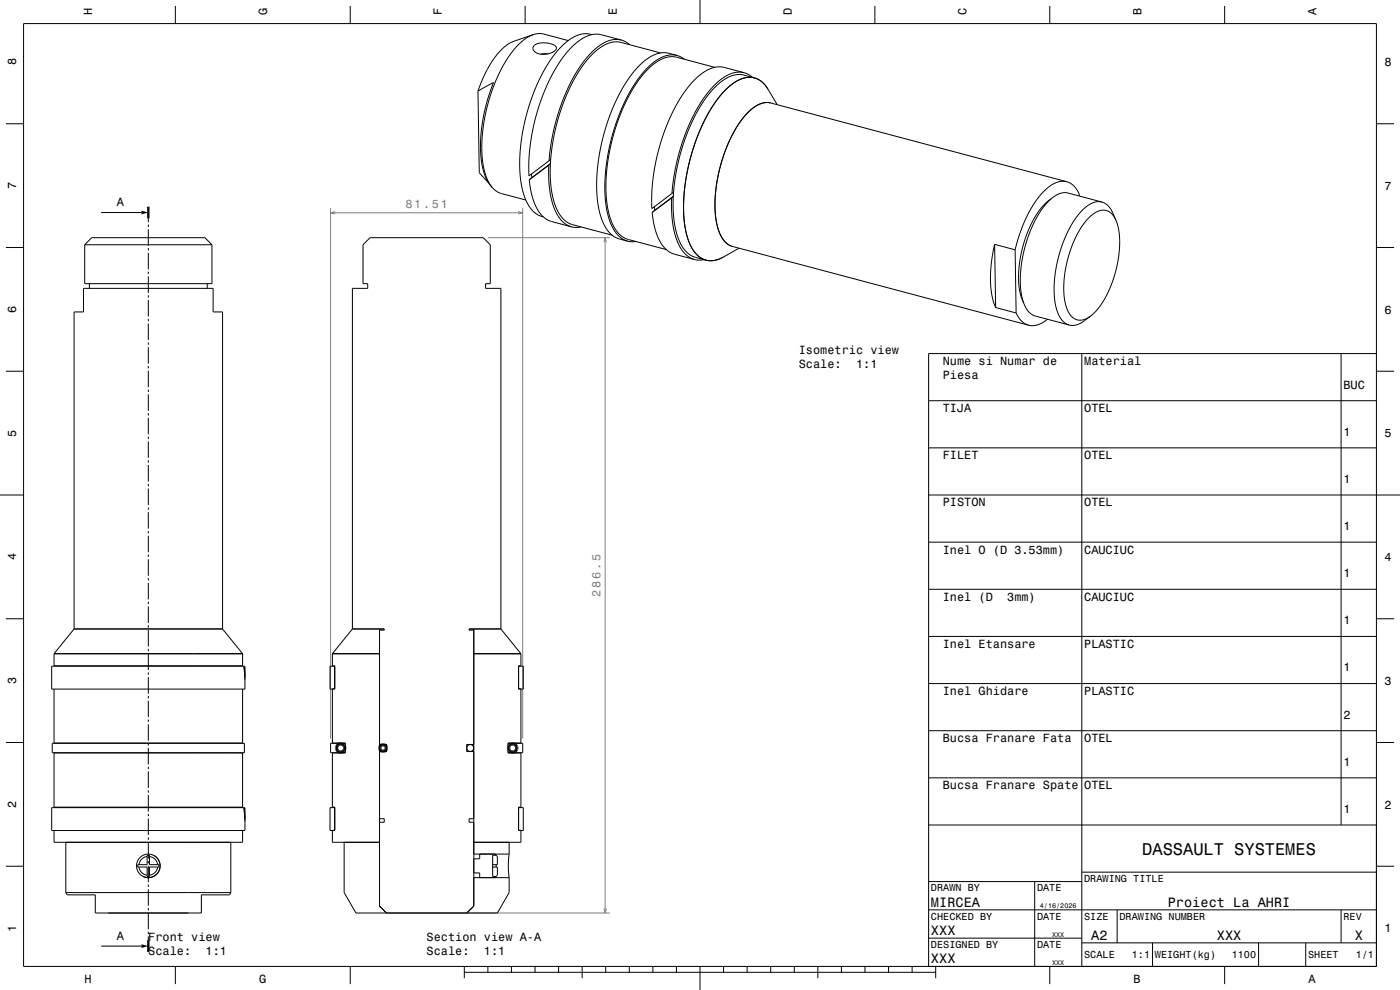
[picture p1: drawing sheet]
<svg xmlns="http://www.w3.org/2000/svg" width="594mm" height="420mm" viewBox="0 0 594 420" stroke-linecap="round" stroke-linejoin="round" font-family="sans-serif">
<g fill="none" stroke="#000" stroke-width="1.4" stroke-linecap="butt">
<path d="M142.8 317.4v.1M142.8 317.5l.5 1.1M142.9 316.8l-.1 .6M142.9 316.7v.1M142.9 316.5v.2M143 316.5h-.1M143.1 316.3l-.1 .2M143.3 318.6l.1 .1M143.4 318.7l.6 .3M143.5 315.9l-.4 .4M144 319h.1M144 315.7l-.5 .2"/>
<path d="M144.1 319l.2 .1M144.1 315.6l-.1 .1M144.3 319.1h.1M144.3 315.6h-.2M144.4 315.6h.2M144.4 319.1h.2M144.4 315.6h-.1M144.6 315.6h.1M144.7 319.1h-.1M144.7 315.6h.3M145 319l-.3 .1M145 315.6l.1 .1"/>
<path d="M145.1 319h-.1M145.1 315.7h.2M145.3 315.7l.1 .1M145.4 315.8l.1 .1M145.5 315.9h.1M145.6 315.9l.3 .4M145.7 318.7l-.6 .3M145.8 318.6l-.1 .1M145.8 318.5v.1M145.9 318.5h-.1M145.9 316.3h.1M146 316.3l.1 .2"/>
<path d="M146.1 316.5l.1 .2M146.2 316.7v.1M146.2 316.8l.1 .2M146.3 317v.1M146.3 317.1v.3M146.3 317.5l-.4 1M146.3 317.4v.1M161.1 317.4v.1M161.1 317.5v.1M161.1 317.2v.2M161.1 317.1v.1M161.1 317.6v.1"/>
<path d="M161.1 317.7l.1 .3M161.1 317v.1M161.1 316.9v.1M161.2 316.8l-.1 .1M161.2 316.7v.1M161.2 318l.2 .3M161.3 316.6l-.1 .1M161.3 316.5v.1M161.4 316.5h-.1M161.4 318.3l.1 .1M161.5 318.4h.1M161.6 318.4v.1"/>
<path d="M161.6 318.5h.1M161.7 318.5l.2 .2M161.7 316.1l-.3 .4M161.8 316.1h-.1M161.9 318.7h.1M162 318.7h.1M162.1 316l-.3 .1M162.1 315.9l1 .1 .7 .6M162.1 318.7l.5 .1M162.1 315.9v.1M162.7 318.8h-.1M162.8 318.8h-.1"/>
<path d="M162.9 318.7l-.1 .1M163.1 318.7h-.2M163.2 318.6l-.1 .1M163.3 318.6h-.1M163.4 318.5l-.1 .1M163.7 318.1l-.3 .4M163.8 316.6v.1M163.8 318.1h-.1M163.8 316.7l.1 .1M163.9 316.8v.1M163.9 316.9v.1M163.9 317l.1 .1"/>
<path d="M164 317.1v.1M164 317.2v.2M164 317.5l-.2 .6M164 317.4v.1M215.8 317.4v.1M215.8 317.5v.3M215.8 317.1v.3M215.8 317v.1M215.8 317.8l.1 .3M215.9 316.8l-.1 .2M215.9 316.7v.1M215.9 316.5v.2"/>
<path d="M215.9 318.1l.1 .2M216 316.5h-.1M216 318.3l.1 .1M216.1 318.4l.4 .4M216.2 316.1l-.2 .4M216.3 316.1h-.1M216.4 316l-.1 .1M216.5 318.8l.1 .1M216.6 318.9h.2M216.8 318.9v.1M216.8 319h.2M217 315.7l-.6 .3"/>
<path d="M217 319h.1M217.1 315.6l-.1 .1M217.1 319l.3 .1M217.4 315.6h-.3M217.4 319.1h.1M217.5 315.6h-.1M217.5 315.6h.2M217.7 315.6h.1M217.7 319.1h-.2M217.8 315.6l.6 .2M217.8 319.1h-.1M218.4 318.9l-.6 .2"/>
<path d="M218.4 315.8l.5 .5M218.6 318.8l-.2 .1M218.6 318.7v.1M218.7 318.7h-.1M218.8 318.6l-.1 .1M218.8 318.5v.1M218.9 318.5h-.1M218.9 316.3h.1M219 316.3l.2 .4M219.1 318.1l-.2 .4M219.2 316.7v.1M219.2 316.8l.1 .2"/>
<path d="M219.2 317.8l-.1 .3M219.3 317v.1M219.3 317.1v.3M219.3 317.5l-.1 .3M219.3 317.4v.1"/>
</g>
<path d="M140.3 88.3v225M140.3 90.3h81.5M142.2 89.8l-1.9 .5 1.9 .5M219.8 89.8l2 .5-2 .5M221.8 88.3v225M207 100.8h51.8M256.2 102.8l.6-2 .5 2M256.8 100.8v286.5M198 387.3h60.8M256.2 385.4l.6 1.9 .5-1.9" fill="none" stroke="#808080" stroke-width=".42"/>
<g fill="none" stroke="#000" stroke-width=".42">
<path d="M10 10h574v400h-574zM74.4 2.5v7.5M148.6 2.5v7.5M222.8 2.5v7.5M226.2 14.7l2-.4h1.9l11 2.9M226.2 14.7l-2.7 1.3-2.8 2.2-2.7 2.9-2.7 3.7-4.7 8.8-3.6 10.5-2.1 11.1-.5 5.4 .1 5 .5 4.6 1 3.8 1.2 3 1.7 2.6M226.2 14.7l-9.2 3.3-2.3 1.3-2.2 2-2.8 3.3-2.6 4.2-2.3 4.7-2 5.2M226.7 19.2a8.3 8.3 0 0 1 9.3 .8l.1 .4a5.8 5.8 0 0 1-6.5 2.6 2.97 2.97 0 0 1-3.4-2.9zM251.1 14.7l-3.4-.4-3.8 1.2-3.8 2.5-4.1 4.2-3.5 4.9-3.6 6.4-3.1 7.5-2.3 7.4-1.8 7.8-1 7.6-.2 7.2 .6 6.6 1.3 5.5 2.1 4.4 2.7 3 3.3 1.5M263.6 17l1.9 .7 1.6 1.3M263.6 17l-2.3-.3-2.3 .4-2.4 .9-2.5 1.5-4.9 4.7-4.8 6.7-4.4 8.6-3.4 9.5-2.3 9.4-1.3 9.8M263.6 17l-9.6-2.5-2.4 .1-2.7 .8-3.3 2-3.4 2.9-3.4 4.1-3 4.5-2.6 4.9-2.5 5.7-3.8 11.8-2.1 12.1-.4 6v5.2l8.6-6.4"/>
<path d="M297 0v10M371.2 2.5v7.5M445.4 2.5v7.5M519.6 2.5v7.5M202.8 38.7l6.6-3.7-2.3 6.5-1.7 6.5-1.1 6.8-.4 6.7 .3 6 .9 5.1 1.6 4 2.2 3M202.8 38.7l.5 34.6 4 4.3M232.4 22.9l-3 .1M280.3 22.5l-18-4.7-3.7 .4-3.7 1.9-2.9 2.2-2.8 3-5.1 7.4-4.4 9.3-3.4 10.3-2.2 10.9-.7 10 .8 8.9 1 3.8 1.2 3.3 2.3 3.4 2.9 2.2 18.1 5M287.2 23.5l-4.8-1.1-3.5 .4-4.2 2.1-4.1 3.6-4.2 5.3-4.1 7-3.4 7.8-2.8 8.8-1.9 8.5-1 8.8v7.5l1 7 1.8 5.5 2.4 3.8 3.1 2.4 4.8 1.4M287.2 23.5l-3.4-.1-3.8 1.3-4 2.8-4 4.3-3.6 5.2-3.4 6.4-3 7.1-2.4 7.6-1.7 7.5-1 7.7-.3 7.7 .6 6.3 1.3 5.8 1.9 4.3 2.6 3.2 3.3 1.7M287.2 23.5l3.2 1.6M303.2 28.6l-17.5-4.6-3.7 .6-3.9 2-2.8 2.4-2.4 2.6-5.3 7.6-4.3 9.1-3.4 10.3-2.1 10.7-.7 10.4 .8 8.7 .9 3.8 1.3 3.2 2.2 3.5 3 2.2 17.4 4.8"/>
<path d="M315.7 30.9l2 .8 1.6 1.1M315.7 30.9l-2.3-.3-2.2 .3-2.4 .9-2.5 1.6-2.5 2.1-2.7 2.8-4.7 6.7-4.1 8.2-3.5 9.4-2.4 9.4-1.3 10.1M315.7 30.9l-9.6-2.5-2.5 .1-2.5 .8-3.4 2-3.2 2.8-3.4 4-3.1 4.7-2.8 5.1-2.3 5.3-3.7 11.5-2.3 12.1-.4 6 .1 5.7 8.5-6.4M320.1 33l3.2 1.8 2.6 3.1M320.1 33l-3.5-.1-3.9 1.4-3.8 2.8-3.8 4.1-3.5 5.1-3.3 6.1-3 7.1-2.4 7.6-1.6 7.3-1 7.9-.3 7.4 .6 6.3 1.3 5.4 1.9 4.3 2.7 3.1 3 1.6M320.1 33l-5.3-1.3-3.4 .2-4.1 1.9-4.3 3.6-4.4 5.4-3.8 6.6-3.6 8-2.6 8.3-2 8.7-.9 8.6v8.1l1.1 6.8 1.8 5.3 2.8 3.9 2.9 1.8 5.2 1.5M325.9 37.9l-1.5-2-1.7-1.6-2-1.1-1.9-.4-2.3 .1-2.4 .7-2.3 1.3-2.6 1.9-4.9 5.4-4.4 7-3.8 8.3-3.1 9.4-2.1 10-.9 9.4 .4 8.3 1.5 6.9 1.3 3 1.3 2.3 1.7 1.8 1.8 1.2 2.1 .7 2.1 .1 2.3-.5 2.5-1.1M325.9 37.9l3.9 6.5M2.5 52.5h7.5M327 43.7l-2.8-.1-3 1.1-3 2.2-3 3.2-2.9 4.2-2.5 4.8-2.4 5.8-1.7 5.5-1.4 6-.7 5.8-.2 5.7 .4 5.1 1 4.4 1.5 3.5 2 2.3 2.5 1.4M327 43.7l-2.8-.1-3 1.1-3 2.2-3 3.2-2.9 4.2-2.5 4.8-2.4 5.8-1.7 5.5-1.4 6-.8 6.2-.1 5.5 .4 5.1 1 4.2 1.5 3.5 2.2 2.5 2.3 1.2M327 43.7l125.6 33.4"/>
<path d="M584 52.5h7.5M208.9 79.6l1.6 1.5 1.7 .8 10.9 3M224.6 76.3l.6 4.6 1.1 4.1 1.5 3.4 1.9 2.7 1.7 1.6 1.7 1 9.4 2.5M225.6 75.4l-1 .9M232.8 70.1l.7-.7-7.9 6-.1-1.6M232.8 70.1l.3 9.8 .8 4.3 1 3.6 1.5 3.2 1.8 2.5 2 1.7 2.3 1M232.8 70.1l-8.2 6.2M233.6 67.6l-.6 .6M452.6 77.1l1.8 .8 1.7 1.5 1.7 2.6 .1 1.2M452.6 77.1l-2.9-.1-3.1 1.2-3.3 2.6-3 3.3-2.8 4.4-2.9 5.7-2.1 5.5-1.8 6.3M42.9 90.2h17.1M62.9 92.7v1.6"/>
<path d="M62.9 95.3v1M62.9 97.3v7M242.5 96.2l2 .3 2.1-.2M276.7 90.1l.7 4.8 1.1 4.1 1.5 3.5 1.9 2.6 1.8 1.6 1.8 .9 9.2 2.5M277.7 89.3l-1 .8M285 83.9l.3 9.7 .7 4.1 1 3.8 1.4 3.1 1.8 2.6 2.1 1.9 2.4 1M285 83.9l-8.3 6.2M285.7 83.3l-7.9 5.9-.1-1.5M285.7 83.3l-.7 .6M285.8 81.5l-.7 .6M445.9 84.5l-3.4 2.8-3.4 4.8-2.9 6-2.2 6.5-1.4 6.8-.5 6.7 .6 5.6 1.5 4.5M467.5 85.7l-15-3.9-2.1 .1-2.4 1-3.8 3.2-3.7 5.1-3.1 6.1-2.5 7.3-1.5 7.7-.5 7.3 .6 6.2 1.7 4.8 1.6 2 1.9 1.3 14.9 4"/>
<path d="M467.5 85.7l-2.4-.1-2.4 .9-2.7 2-2.6 2.7-2.4 3.6-2.3 4.2-1.9 4.6-1.6 5.3-1.2 5.1-.6 5.2-.2 4.7 .4 4.1 .8 3.5 1.3 3.1 1.8 2.2 2.1 1.1M467.5 85.7l1.9 .9 1.4 1.4 2.7 5.5M473.5 93.5l-1.8-2.7-2.4-1.5-2.8 .1-3.2 1.8-3 3.1-2.9 4.4-2.5 5.3-1.9 5.9-1.2 6.3-.5 5.6 .4 5.2 1 4.1 1.8 3 2.4 1.6h2.8l3-1.6M473.5 93.5l1.2 4.4 .4 5.4-.6 6.1-1.2 6-1.9 5.7-2.6 5.5-2.7 4.2-3.4 3.3M2.5 105h7.5M35.9 103.8v16.5h54v-16.5M35.9 103.8l3-3h48l3 3M35.9 103.8h54M62.9 105.3v1M62.9 107.3v7M62.9 115.3v1M62.9 117.3v7"/>
<path d="M266.3 102.3l3.5 .2M294.7 110.1l1.9 .3 2.1-.3M307 109l-3.9 1.5-3.6-.1M310.8 104.6l125.6 33.4M313.6 105.3l-6.6 3.7M422 103.7l-1.3 7.2-.5 7.6 .6 6.7 1.6 5.3M422 103.7l8.7 2.3M422 103.7l.4 26.8M430.7 106l.4 26.8M584 105h7.5M37.9 120.3v2M62.9 125.3v1"/>
<path d="M62.9 127.3v7M62.9 135.3v1M62.9 137.3v7M87.9 120.3v2M422.4 130.5l8.7 2.3M431.1 132.8l2.3 3.4 1.4 1.1 1.6 .7M444.4 135.4l-2.1 1.5-2.2 1-1.8 .3-1.9-.2M462.7 134.1l-4.9 3.4-2.2 .5-2-.1M2.5 157.5h7.5M62.9 145.3v1M62.9 147.3v7M62.9 155.3v1"/>
<path d="M62.9 157.3v7M459 150v260M569 150v200M584 157.5h7.5M584 150h-190v260M62.9 165.3v1M62.9 167.3v7M62.9 175.3v1M62.9 177.3v7M394 170h190M62.9 185.3v1M62.9 187.3v7"/>
<path d="M62.9 195.3v1M62.9 197.3v7M394 190h190M0 210h10M62.9 205.3v1M62.9 207.3v7M62.9 215.3v1M62.9 217.3v7M394 210h200M62.9 225.3v1M62.9 227.3v7M62.9 235.3v1"/>
<path d="M62.9 237.3v7M394 230h190M62.9 245.3v1M62.9 247.3v7M62.9 255.3v1M62.9 257.3v7M394 250h190M2.5 262.5h7.5M22.9 277.3h80M22.9 277.3v5.1h80v-5.1M31.4 266.8h63M31.4 266.8v-134.5h4v-10h55v10h4v134.5"/>
<path d="M31.4 266.8l-8.5 10.5M62.9 265.3v1M62.9 267.3v7M62.9 275.3v1M62.9 277.3v7M94.4 266.8l8.5 10.5M141 277.3h20M141 277.3v5.1h1v9.9h-2v-9.7h2M149.5 266.8v-144.5h6.5v-2h-2v-16.5l3-3h48l3 3v16.5h-2v2h6.5v144.5M149.5 266.8h13.5v.5h-2M149.5 266.8l-8.5 10.5M161 266.8v117.6"/>
<path d="M201 277.3h20M201 266.8v117.6M212.5 266.8h-13.5v.5h2M212.5 266.8l8.5 10.5M221 277.3v5.1h-1v9.9h2v-9.7h-2M394 270h190M584 262.5h7.5M22.9 292.3v22.9h80v-22.9M23.9 282.4v.2M62.9 285.3v1M62.9 287.3v7M62.9 295.3v1"/>
<path d="M62.9 297.3v7M101.9 282.4v.2M103.4 282.6l.5 4.2v5.5h-82v-9.7h82v4.7M103.7 282.6l.2 4.7M103.9 287.3v1M142 292.2h-1v23h5.5v4.2h-5.5v23h1v9.9h-2v-9.7h2M220 292.2h1v23h-5.5v4.2h5.5v23h-1v9.9h2v-9.7h-2M394 290h190M2.5 315h7.5M22.2 315.3h81.5v4h-81.5zM22.9 319.4h80v23h-80zM28.4 315.2v.1"/>
<path d="M28.4 319.3v.1M62.9 305.3v1M62.9 307.3v7M62.9 315.3v1M62.9 317.3v7M97.4 315.2v.1M97.4 319.3v.1M143 315.3v4M144.5 315.6a1.77 1.77 0 0 1 1.8 1.7 1.77 1.77 0 0 1-1.8 1.8M144.5 315.6a1.77 1.77 0 0 0-1.7 1.7 1.77 1.77 0 0 0 1.7 1.8M144.5 319.1h2M144.5 315.6h2"/>
<path d="M146.5 315.3h-6.2v4h6.2M161 315.8h3v3h-3M162.5 318.8h1.5M198 318.8h1.5M201 315.8l-3 .1v2.9h3M215.5 315.3h6.3v4h-6.3M215.5 319.1h2M215.5 315.6h2M217.5 315.6a1.77 1.77 0 0 0-1.7 1.7 1.77 1.77 0 0 0 1.7 1.8M217.5 315.6a1.77 1.77 0 0 1 1.8 1.7 1.77 1.77 0 0 1-1.8 1.8M219 315.3v4M394 310h190"/>
<path d="M584 315h7.5M62.9 325.3v1M62.9 327.3v7M62.9 335.3v1M62.9 337.3v7M394 330h190M22.9 352.3v5h80v-5M23.9 342.4v.2M27.9 357.3v21.4M62.9 345.3v1M62.9 347.3v7M62.9 355.3v1"/>
<path d="M62.9 357.3v7M97.9 357.3v21.4M101.9 342.4v.2M103.4 342.6l.5 4.2v5.5h-82v-9.7h82v4.7M103.7 342.6l.2 4.7M103.9 347.3v1M142 352.2h-1v5.1h20M146 357.3v21.4l5 8.6h60l5-8.6v-6.4M161 347.3h2v1.5h-2M201 347.3h-2v1.5h2M216 357.3v5M220 352.2h1v5.1h-20"/>
<path d="M394 350h190M2.5 367.5h7.5M27.9 378.7l.6 .9h11.9v7.7h45v-7.7h12l.5-.9M27.9 378.7h70M59 367.8a4 4 0 0 0 3.4 3.5M62.4 363.4a4 4 0 0 0-3.4 3.4M62.4 362.8h1v4h4v1h-4v4h-1v-4h-4v-1h4zM62.9 365.3v1M62.9 367.3v7M62.9 375.3v1M62.9 377.3v7M63.4 363.4a4 4 0 0 1 3.5 3.4"/>
<path d="M65.3 363a5 5 0 0 1 2 6.7 5 5 0 0 1-6.8 2M66.9 367.8a4 4 0 0 1-3.5 3.5M201 372.3h15M201 370.3h2.5v2M201 362.3h15M203.5 362.3v2h-2.5M209 367.8h2v3.5l-.5 .5M210 362.3l.5 .5h-1.5v9h1.5l-.5 .5M210.5 366.8v1M210.5 362.8l.5 .6v3.4h-2M216 362.3l-.3 4.8 .3 5.2M394 374h65"/>
<path d="M439 374v36M459 370h125M584 367.5h7.5M62.9 385.3v1M62.9 387.3v7M62.9 395.3v1M62.9 397.3v1.6M161 384.3l3 3-3-2.9M161 384.4h.1M200.9 384.4h.1M201 384.3l-3 3 3-2.9M394 398h65"/>
<path d="M394 386h190M474 386v14M569 386v14M42.9 401.4h17.1M74.4 410v7.5M148.6 410v7.5M197 412.5h200M197 410v5M207 410v2.5M217 410v2.5M227 410v2.5M237 410v2.5"/>
<path d="M247 410v5M257 410v2.5M267 410v2.5M277 410v2.5M287 410v2.5M297 410v10M307 410v2.5M317 410v2.5M327 410v2.5M337 410v2.5M347 410v5M357 410v2.5"/>
<path d="M367 410v2.5M377 410v2.5M387 410v2.5M397 410v5M445.4 410v7.5M459 400h125M489 400v10M519.6 410v7.5M534 400v10M554 400v10"/>
<circle cx="162.5" cy="317.3" r="1.45"/>
<circle cx="199.5" cy="317.3" r="1.45"/>
<circle cx="62.9" cy="367.3" r="5"/>
</g>
<path d="M62.9 87.7v5M62.9 398.9v5" fill="none" stroke="#000" stroke-width="1" stroke-linecap="butt"/>
<g fill="#000">
<path d="M60 89.4l2.9 .8-2.9 .7z" fill-rule="evenodd"/>
<path d="M60 400.6l2.9 .8-2.9 .8z" fill-rule="evenodd"/>
</g>
<text font-size="7.2" x="484.6" y="362.6">DASSAULT SYSTEMES</text>
<g font-size="5.8">
<text x="395" y="384.6">MIRCEA</text>
<text x="495.5" y="384.6">Proiect La AHRI</text>
<text x="395" y="396.6">XXX</text>
<text x="463" y="398.6">A2</text>
<text x="516.3" y="398.6">XXX</text>
<text x="574.8" y="398.6">X</text>
<text x="395" y="408.6">XXX</text>
</g>
<g font-size="5">
<text x="39.1" y="6.5" transform="rotate(-90 39.1 6.5)">H</text>
<text x="113.3" y="6.5" transform="rotate(-90 113.3 6.5)">G</text>
<text x="187.5" y="6.5" transform="rotate(-90 187.5 6.5)">F</text>
<text x="261.7" y="6.5" transform="rotate(-90 261.7 6.5)">E</text>
<text x="335.9" y="6.5" transform="rotate(-90 335.9 6.5)">D</text>
<text x="410.1" y="6.5" transform="rotate(-90 410.1 6.5)">C</text>
<text x="484.3" y="6.5" transform="rotate(-90 484.3 6.5)">B</text>
<text x="558.5" y="6.5" transform="rotate(-90 558.5 6.5)">A</text>
<text x="6.8" y="27.8" transform="rotate(-90 6.8 27.8)">8</text>
<text x="587.5" y="28.1">8</text>
<text x="6.8" y="80.3" transform="rotate(-90 6.8 80.3)">7</text>
<text x="587.5" y="80.6">7</text>
<text x="49.6" y="87.5">A</text>
<text x="6.8" y="132.8" transform="rotate(-90 6.8 132.8)">6</text>
<text x="587.5" y="133.1">6</text>
<text x="338.9" y="150">Isometric view</text>
<text x="400" y="154.9">Nume si Numar de</text>
<text x="460" y="154.9">Material</text>
<text x="338.9" y="156.1">Scale:</text>
<text x="363.2" y="156.1">1:1</text>
<text x="400" y="160.9">Piesa</text>
<text x="570" y="164.9">BUC</text>
<text x="400" y="174.9">TIJA</text>
<text x="460" y="174.9">OTEL</text>
<text x="6.8" y="185.3" transform="rotate(-90 6.8 185.3)">5</text>
<text x="570" y="184.9">1</text>
<text x="587.5" y="185.6">5</text>
<text x="400" y="194.9">FILET</text>
<text x="460" y="194.9">OTEL</text>
<text x="570" y="204.9">1</text>
<text x="400" y="214.9">PISTON</text>
<text x="460" y="214.9">OTEL</text>
<text x="570" y="224.9">1</text>
<text x="6.8" y="237.8" transform="rotate(-90 6.8 237.8)">4</text>
<text x="400" y="234.9">Inel O (D 3.53mm)</text>
<text x="460" y="234.9">CAUCIUC</text>
<text x="587.5" y="238.1">4</text>
<text x="570" y="244.9">1</text>
<text x="400" y="254.9">Inel (D</text>
<text x="427.3" y="254.9">3mm)</text>
<text x="460" y="254.9">CAUCIUC</text>
<text x="570" y="264.9">1</text>
<text x="400" y="274.9">Inel Etansare</text>
<text x="460" y="274.9">PLASTIC</text>
<text x="570" y="284.9">1</text>
<text x="6.8" y="290.3" transform="rotate(-90 6.8 290.3)">3</text>
<text x="587.5" y="290.6">3</text>
<text x="400" y="294.9">Inel Ghidare</text>
<text x="460" y="294.9">PLASTIC</text>
<text x="570" y="304.9">2</text>
<text x="400" y="314.9">Bucsa Franare Fata</text>
<text x="460" y="314.9">OTEL</text>
<text x="570" y="324.9">1</text>
<text x="400" y="334.9">Bucsa Franare Spate</text>
<text x="460" y="334.9">OTEL</text>
<text x="6.8" y="342.8" transform="rotate(-90 6.8 342.8)">2</text>
<text x="570" y="344.9">1</text>
<text x="587.5" y="343.1">2</text>
<text x="6.8" y="395.3" transform="rotate(-90 6.8 395.3)">1</text>
<text x="587.5" y="395.6">1</text>
<text x="49.6" y="398.8">A</text>
<text x="62.9" y="399.2">Front view</text>
<text x="181" y="399.2">Section view A-A</text>
<text x="62.9" y="405.2">Scale:</text>
<text x="87.2" y="405.2">1:1</text>
<text x="181" y="405.2">Scale:</text>
<text x="205.3" y="405.2">1:1</text>
<text x="35.8" y="416.8">H</text>
<text x="110" y="416.8">G</text>
<text x="481" y="416.8">B</text>
<text x="555.2" y="416.8">A</text>
</g>
<g font-size="5" fill="#808080">
<text x="172" y="88.3">81.51</text>
<text x="254.8" y="253.1" transform="rotate(-90 254.8 253.1)">286.5</text>
</g>
<g font-size="4.3">
<text x="460" y="374.2">DRAWING TITLE</text>
<text x="395" y="378.2">DRAWN BY</text>
<text x="440" y="378.2">DATE</text>
<text x="395" y="390.2">CHECKED BY</text>
<text x="440" y="390.2">DATE</text>
<text x="460" y="390.2">SIZE</text>
<text x="475" y="390.2">DRAWING NUMBER</text>
<text x="570" y="390.2">REV</text>
<text x="395" y="402.2">DESIGNED BY</text>
<text x="440" y="402.2">DATE</text>
<text x="460" y="406.6">SCALE</text>
<text x="480.2" y="406.6">1:1</text>
<text x="490" y="406.6">WEIGHT(kg)</text>
<text x="522.6" y="406.6">1100</text>
<text x="555" y="406.6">SHEET</text>
<text x="575.2" y="406.6">1/1</text>
</g>
<g font-size="2.9">
<text x="441.2" y="385.3">4/16/2026</text>
<text x="446.4" y="397.3">XXX</text>
<text x="446.4" y="409.3">XXX</text>
</g>
</svg>
